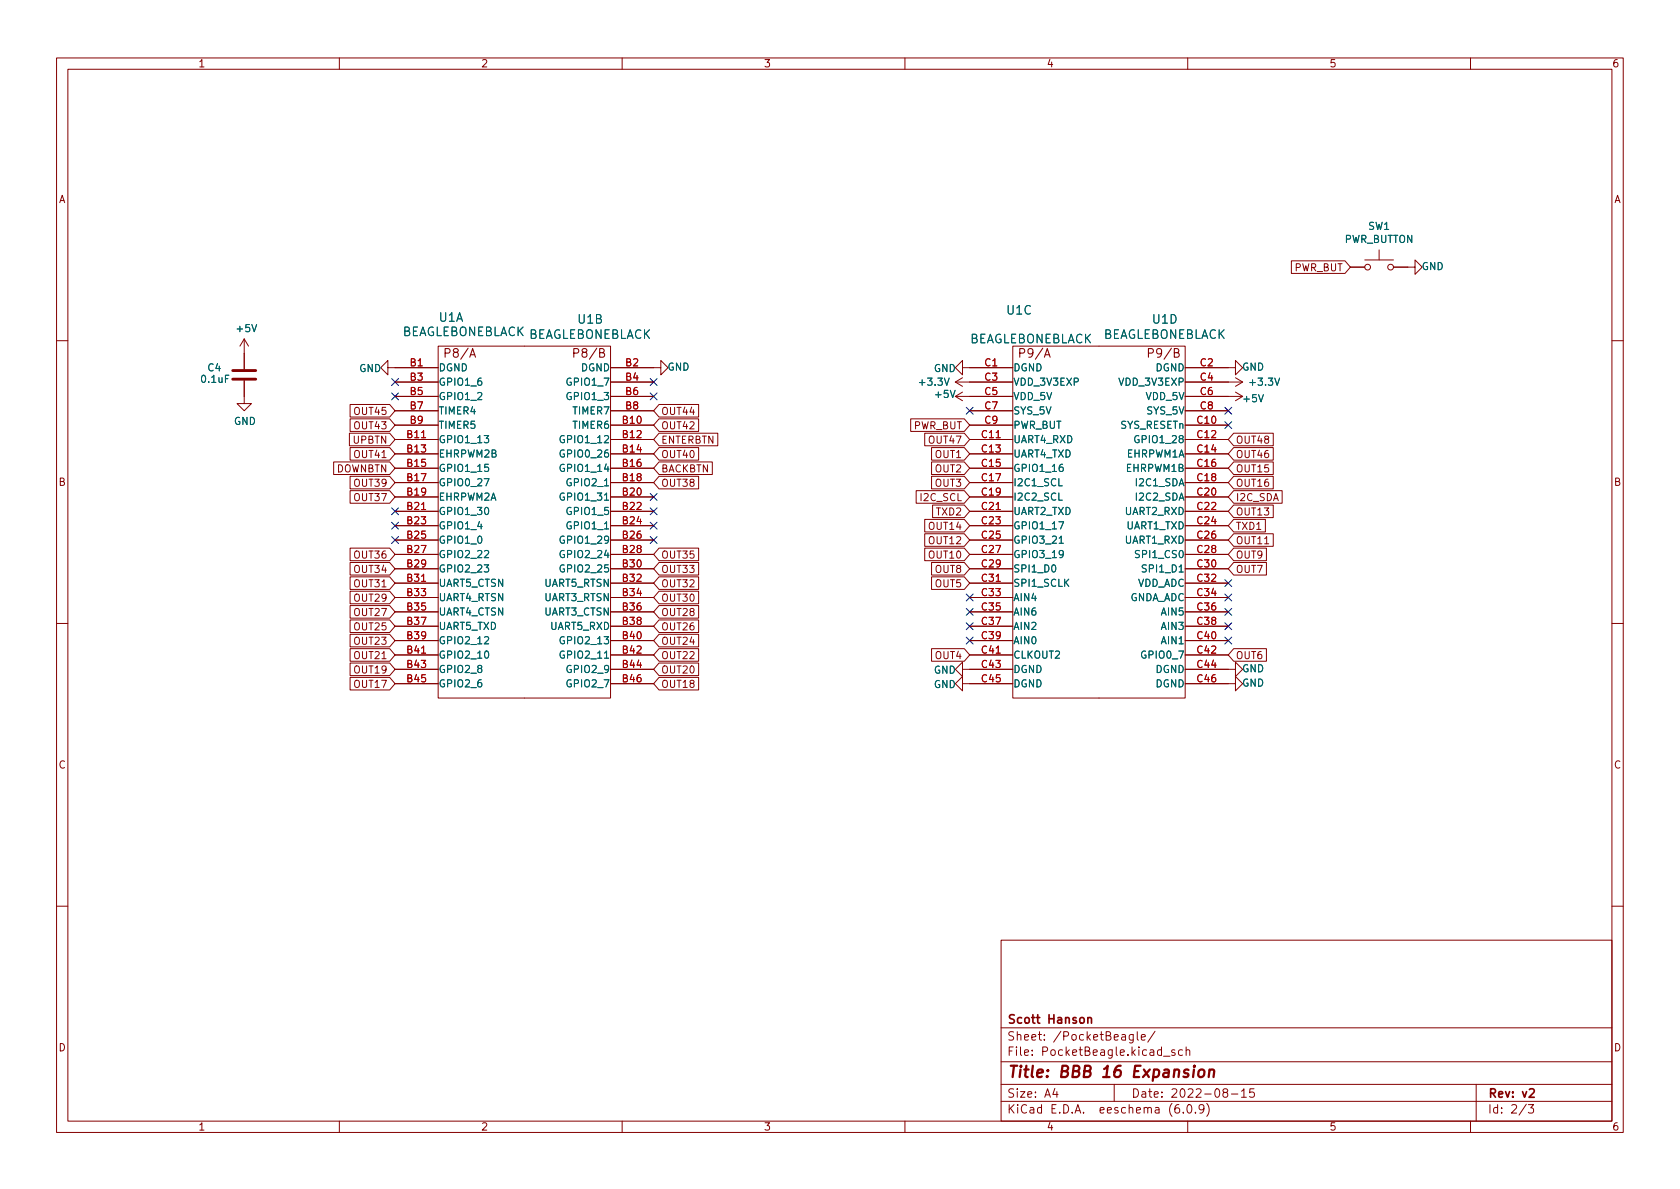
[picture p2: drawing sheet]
<svg xmlns="http://www.w3.org/2000/svg" width="297mm" height="210mm" viewBox="0 0 297 210" stroke-linecap="round" stroke-linejoin="round" font-family="sans-serif">
<g fill="none" stroke="#840000" stroke-width=".18">
<path d="M10 10.2h277v190.1h-277zM12 12.2h273v186.1h-273zM60 10.2v2M110 10.2v2M160 10.2v2M210 10.2v2M260 10.2v2M43.2 59.9l-.8 1.3M43.2 59.9v5.4M43.2 59.9l.7 1.3M228.3 46.1h9.5l1 1.1-1 1.1h-9.5zM238.8 47.2h2.5"/>
<path d="M241.3 46h5.1M243.8 44.2v1.8M246.4 47.2h3.8v-1.2l1.3 1.2-1.3 1.3v-1.3M10 60.2h2M43.2 67.3v4.1h1.2l-1.2 1.2-1.3-1.2h1.3M61.8 76.6h7.1l.9 1.1-.9 1.1h-7.1zM61.9 71.5h7l.9 1.1-.9 1.1h-7zM61.9 79.1h7l.9 1.2-.9 1.1h-7zM61.9 74.1h7l.9 1.1-.9 1.1h-7zM68.6 65v-1.3l-1.3 1.3 1.3 1.3v-1.3h8.9M69.8 75.2h7.7M69.8 77.7h7.7"/>
<path d="M69.8 67.6h7.7M69.8 70.1h7.7M69.8 72.6h7.7M77.5 61.2h30.4v62.2h-30.4zM107.9 65h8.9v-1.3l1.3 1.3-1.3 1.3v-1.3M107.9 75.2h7.7M107.9 77.7h7.7M107.9 67.6h7.7M107.9 70.1h7.7M107.9 72.6h7.7M116.5 79.1h7v2.3h-7l-.9-1.1zM116.5 76.6h10.4v2.2h-10.4l-.9-1.1z"/>
<path d="M116.5 74.1h7v2.2h-7l-.9-1.1zM116.5 71.5h7v2.2h-7l-.9-1.1zM161 74.1h9.5l.9 1.1-.9 1.1h-9.5zM163.5 76.6h7l.9 1.1-.9 1.1h-7zM164.7 79.1h5.8l.9 1.2-.9 1.1h-5.8zM168.9 67.6h10.2M168.9 70.1h10.2M168.9 67.6l1.3 .7M168.9 70.1l1.3 .8M170.2 65v-1.3l-1.3 1.3 1.3 1.3v-1.3h8.9M170.2 66.8l-1.3 .8M170.2 69.3l-1.3 .8"/>
<path d="M171.4 75.2h7.7M171.4 77.7h7.7M171.4 72.6h7.7M179.1 61.2h30.4v62.2h-30.4zM209.5 65h8.9v-1.3l1.3 1.3-1.3 1.3v-1.3M209.5 75.2h7.7M209.5 77.7h7.7M209.5 67.6h10.2M209.5 70.1h10.2M209.5 72.6h7.7M218.1 76.6h7v2.2h-7l-.9-1.1zM218.1 79.1h7v2.3h-7l-.9-1.1z"/>
<path d="M218.4 66.8l1.3 .8M218.4 69.3l1.3 .8M219.7 67.6l-1.3 .7M219.7 70.1l-1.3 .8M285 60.2h2M59 81.7h9.9l.9 1.1-.9 1.1h-9.9zM61.9 84.2h7l.9 1.1-.9 1.1h-7zM61.9 86.8h7l.9 1.1-.9 1.1h-7zM61.9 99.5h7l.9 1.1-.9 1.1h-7zM61.9 96.9h7l.9 1.1-.9 1.1h-7zM69.8 80.3h7.7M69.8 82.8h7.7"/>
<path d="M69.8 85.3h7.7M69.8 87.9h7.7M69.8 90.4h7.7M69.8 93h7.7M69.8 95.5h7.7M69.8 98h7.7M107.9 80.3h7.7M107.9 82.8h7.7M107.9 85.3h7.7M107.9 87.9h7.7M107.9 90.4h7.7M107.9 93h7.7"/>
<path d="M107.9 95.5h7.7M107.9 98h7.7M116.5 96.9h7v2.2h-7l-.9-1.1zM116.5 99.5h7v2.2h-7l-.9-1.1zM116.5 81.7h9.4v2.2h-9.4l-.9-1.1zM116.5 84.2h7v2.2h-7l-.9-1.1zM162 86.8h8.5l.9 1.1-.9 1.1h-8.5zM163.5 91.8h7l.9 1.2-.9 1.1h-7zM163.5 96.9h7l.9 1.1-.9 1.1h-7zM163.5 94.4h7l.9 1.1-.9 1.1h-7zM164.7 99.5h5.8l.9 1.1-.9 1.1h-5.8zM164.7 84.2h5.8l.9 1.1-.9 1.1h-5.8z"/>
<path d="M164.7 81.7h5.8l.9 1.1-.9 1.1h-5.8zM164.9 89.3h5.6l.9 1.1-.9 1.1h-5.6zM171.4 80.3h7.7M171.4 82.8h7.7M171.4 85.3h7.7M171.4 87.9h7.7M171.4 90.4h7.7M171.4 93h7.7M171.4 95.5h7.7M171.4 98h7.7M209.5 80.3h7.7M209.5 82.8h7.7"/>
<path d="M209.5 85.3h7.7M209.5 87.9h7.7M209.5 90.4h7.7M209.5 93h7.7M209.5 95.5h7.7M209.5 98h7.7M218.1 99.5h5.8v2.2h-5.8l-.9-1.1zM218.1 94.4h7v2.2h-7l-.9-1.1zM218.1 91.8h5.6v2.3h-5.6l-.9-1.1zM218.1 86.8h8.6v2.2h-8.6l-.9-1.1zM218.1 89.3h7v2.2h-7l-.9-1.1zM218.1 96.9h5.8v2.2h-5.8l-.9-1.1z"/>
<path d="M218.1 84.2h7v2.2h-7l-.9-1.1zM218.1 81.7h7v2.2h-7l-.9-1.1zM10 110.2h2M61.9 102h7l.9 1.1-.9 1.1h-7zM61.9 104.5h7l.9 1.2-.9 1.1h-7zM61.9 107.1h7l.9 1.1-.9 1.1h-7zM61.9 117.2h7l.9 1.2-.9 1.1h-7zM61.9 114.7h7l.9 1.1-.9 1.1h-7zM61.9 109.6h7l.9 1.1-.9 1.1h-7zM61.9 112.2h7l.9 1.1-.9 1.1h-7zM61.9 119.8h7l.9 1.1-.9 1.1h-7zM69.8 100.6h7.7"/>
<path d="M69.8 103.1h7.7M69.8 105.7h7.7M69.8 108.2h7.7M69.8 110.7h7.7M69.8 113.3h7.7M69.8 115.8h7.7M69.8 118.4h7.7M107.9 100.6h7.7M107.9 103.1h7.7M107.9 105.7h7.7M107.9 108.2h7.7M107.9 110.7h7.7"/>
<path d="M107.9 113.3h7.7M107.9 115.8h7.7M107.9 118.4h7.7M116.5 104.5h7v2.3h-7l-.9-1.1zM116.5 102h7v2.2h-7l-.9-1.1zM116.5 112.2h7v2.2h-7l-.9-1.1zM116.5 117.2h7v2.3h-7l-.9-1.1zM116.5 114.7h7v2.2h-7l-.9-1.1zM116.5 119.8h7v2.2h-7l-.9-1.1zM116.5 109.6h7v2.2h-7l-.9-1.1zM116.5 107.1h7v2.2h-7l-.9-1.1zM164.7 102h5.8l.9 1.1-.9 1.1h-5.8z"/>
<path d="M164.7 114.7h5.8l.9 1.1-.9 1.1h-5.8zM170.2 118.4v-1.3l-1.3 1.3 1.3 1.2v-1.2h8.9M171.4 100.6h7.7M171.4 103.1h7.7M171.4 105.7h7.7M171.4 108.2h7.7M171.4 110.7h7.7M171.4 113.3h7.7M171.4 115.8h7.7M209.5 118.4h8.9v-1.3l1.3 1.3-1.3 1.2v-1.2M209.5 100.6h7.7M209.5 103.1h7.7"/>
<path d="M209.5 105.7h7.7M209.5 108.2h7.7M209.5 110.7h7.7M209.5 113.3h7.7M209.5 115.8h7.7M218.1 114.7h5.8v2.2h-5.8l-.9-1.1zM285 110.2h2M69.8 120.9h7.7M107.9 120.9h7.7M170.2 120.9v-1.3l-1.3 1.3 1.3 1.3v-1.3h8.9M209.5 120.9h8.9v-1.3l1.3 1.3-1.3 1.3v-1.3M10 160.2h2"/>
<path d="M177 166.3h108v32h-108zM285 160.2h2M60 198.3v2M110 198.3v2M160 198.3v2M177 194.8h108M177 191.8h108M177 187.8h108M177 181.8h108M186.5 192.5l-.4 1h1M186.9 193v1M197 191.8v3"/>
<path d="M200.4 182.9v1.2l-.3 .3h-.4M200.4 183l-.5-.1-.3 .3v.4l.2 .3h.6M201.1 182.4v1.3l.2 .2M201.8 183.4l.7-.1-.1-.3-.4-.1-.2 .2 .1 .8h.5M204.2 182.4l-1.3 1.9M205.7 186.8h1.2M207.7 185.7l-.3-.1-.3 .2 .1 .3 .5 .1v.4h-.6M208.4 195.3a.59 .59 0 0 0-.7 .7v.5l.2 .3h.4l.2-.1 .1-.5-.2-.2-.4-.1-.3 .3M209.1 185.7l-.5-.1-.2 .3v.4l.1 .3h.6M209.2 196.7v.1M209.7 185.8l.2-.2 .4 .1 .1 .9M209.7 185.1v1.5"/>
<path d="M210 198.3v2M210.1 195.4l.1-.1a.81 .81 0 0 1 .6 .7 .81 .81 0 0 1-.3 .8h-.1a.81 .81 0 0 1-.6-.6 .81 .81 0 0 1 .3-.8zM211.4 196.7v.1M212.9 196l-.3 .3-.5-.1-.1-.2 .1-.6 .5-.1 .2 .2a.99 .99 0 0 1-.4 1.3h-.3M213.4 195.1a1.72 1.72 0 0 1 0 2.3M216.5 193.2l-.3-.3 .1-.2 .2-.2 .4 .1 .2 .2-.1 .2-.6 .2-.2 .3 .1 .4 .2 .1h.4l.2-.3-.1-.4-.2-.1M217.7 193.5h1.2M219.5 193l.4-.5v1.5M219.5 194h.9M221.7 192.5h-.7l-.1 .7 .2-.1 .5 .1 .2 .2-.1 .5-.2 .1-.6-.1M260 198.3v2M261 191.8v6.5"/>
<path d="M269.9 195.3l-1.3 1.9M270.2 195.3h1l-.6 .6 .5 .1v.7l-.2 .1h-.5l-.2-.1"/>
<circle cx="241.8" cy="47.2" r=".51"/>
<circle cx="245.9" cy="47.2" r=".51"/>
</g>
<path d="M192.3 179.9v1M192.3 180.1l.3-.2 .3 .1 .1 .9M270.4 192.7l.6-.2 .2 .2 .1 .3-1 1h1" fill="none" stroke="#840000" stroke-width=".3"/>
<path d="M211.2 188.5l-.1 .1 .1 .1 .1-.1-.1-.1v.2M212 189.3a.52 .52 0 0 1 .6-.2 .52 .52 0 0 1 .4 .4l-.1 .6a.55 .55 0 0 1-.5 .4 .55 .55 0 0 1-.6-.4zM213.8 189.3a.49 .49 0 0 1 .9 .1l-.1 1.1M213.9 189.1l-.2 1.4" fill="none" stroke="#840000" stroke-width=".4"/>
<g fill="none" stroke="#006464" stroke-width=".18">
<path d="M99.7 77.1a.59 .59 0 0 0-.7 .6 .59 .59 0 0 0 .7 .5l.1-.5h-.2M99.7 79.6a.59 .59 0 0 0-.7 .6 .59 .59 0 0 0 .7 .6l.1-.5h-.2M201.3 77.1a.59 .59 0 0 0-.7 .6 .59 .59 0 0 0 .7 .5l.1-.5h-.2M85.6 84.6h.9l-.6 1.3M85.7 97.5l.5-.2 .2 .4-.8 .9h.8M86.3 82.1h-.6v.6l.2-.1h.4l.1 .2-.1 .5-.1 .1-.5-.1M99.7 82.2a.59 .59 0 0 0-.7 .5 .59 .59 0 0 0 .7 .6l.1-.5h-.2M99.7 87.2a.59 .59 0 0 0-.7 .6 .59 .59 0 0 0 .7 .6l.1-.5h-.2M99.7 94.9a.59 .59 0 0 0-.7 .5 .59 .59 0 0 0 .7 .6l.1-.5h-.2M99.7 97.4a.59 .59 0 0 0-.7 .6 .59 .59 0 0 0 .7 .6l.1-.5h-.2M99.7 99.9a.59 .59 0 0 0-.7 .6 .59 .59 0 0 0 .7 .6l.1-.5h-.2M187.2 92.3h.9l-.6 1.2"/>
<path d="M187.3 96.1h.7M188 97.9l-.2 .2h-.3l-.2-.2 .1-.5 .4-.1 .1 .2a.84 .84 0 0 1-.3 1.1h-.2M85.7 112.7l.5-.1 .2 .3-.8 1h.8M99.7 112.6a.59 .59 0 0 0-.7 .6 .59 .59 0 0 0 .7 .6l.1-.5h-.2M99.7 115.2a.59 .59 0 0 0-.7 .6 .59 .59 0 0 0 .7 .5l.1-.5h-.2"/>
</g>
<path d="M41.1 67.1h4.1M41.1 65.5h4.1" fill="none" stroke="#840000" stroke-width=".51"/>
<g fill="none" stroke="#000084" stroke-width=".18">
<path d="M69.2 69.5l1.3 1.2M69.2 66.9l1.3 1.3M70.5 69.5l-1.3 1.2M70.5 66.9l-1.3 1.3M115 66.9l1.2 1.3M115 69.5l1.2 1.2M116.2 66.9l-1.2 1.3M116.2 69.5l-1.2 1.2M170.8 72l1.3 1.2M172.1 72l-1.3 1.2M216.6 74.6l1.2 1.2M216.6 72l1.2 1.2"/>
<path d="M217.8 74.6l-1.2 1.2M217.8 72l-1.2 1.2M69.2 89.8l1.3 1.2M69.2 94.9l1.3 1.2M69.2 92.3l1.3 1.3M70.5 89.8l-1.3 1.2M70.5 94.9l-1.3 1.2M70.5 92.3l-1.3 1.3M115 92.3l1.2 1.3M115 89.8l1.2 1.2M115 94.9l1.2 1.2M115 87.3l1.2 1.2"/>
<path d="M116.2 92.3l-1.2 1.3M116.2 89.8l-1.2 1.2M116.2 94.9l-1.2 1.2M116.2 87.3l-1.2 1.2M170.8 105l1.3 1.3M170.8 107.6l1.3 1.2M170.8 110.1l1.3 1.2M170.8 112.7l1.3 1.2M172.1 105l-1.3 1.3M172.1 107.6l-1.3 1.2M172.1 110.1l-1.3 1.2M172.1 112.7l-1.3 1.2"/>
<path d="M216.6 105l1.2 1.3M216.6 110.1l1.2 1.2M216.6 112.7l1.2 1.2M216.6 107.6l1.2 1.2M216.6 102.5l1.2 1.2M217.8 105l-1.2 1.3M217.8 110.1l-1.2 1.2M217.8 112.7l-1.2 1.2M217.8 107.6l-1.2 1.2M217.8 102.5l-1.2 1.2"/>
</g>
<text font-size="2.8" fill="#840000" x="178" y="190.6">Title: BBB 16 Expansion</text>
<g font-size="2.1" fill="#006464">
<text x="70.8" y="59.4">BEAGLEBONEBLACK BEAGLEBONEBLACK</text>
<text x="77.6" y="56.9">U1A</text>
<text x="102.2" y="57.2">U1B</text>
<text x="178.1" y="55.6">U1C</text>
<text x="194.7" y="59.9">BEAGLEBONEBLACK</text>
<text x="203.8" y="57.2">U1D</text>
<text x="171.1" y="60.7">BEAGLEBONEBLACK</text>
</g>
<g font-size="2.1" fill="#840000">
<text x="78.9" y="63.2">P8/A</text>
<text x="101.8" y="63.2">P8/B</text>
<text x="180.5" y="63.2">P9/A</text>
<text x="203.4" y="63.2">P9/B</text>
<text x="178" y="184">Sheet: /PocketBeagle/</text>
<text x="178" y="181">Scott Hanson</text>
<text x="178" y="186.7">File: PocketBeagle.kicad_sch</text>
<text x="178" y="196.9">KiCad E.D.A. eeschema (6.0.9)</text>
<text x="178" y="194.1">Size: A4</text>
<text x="200" y="194.1">Date: 2022-08-15</text>
<text x="263" y="194.1">Rev: v2</text>
<text x="263" y="196.9">Id: 2/3</text>
</g>
<g font-size="1.8" fill="#840000">
<text x="35" y="11.9">1</text>
<text x="85" y="11.9">2</text>
<text x="135" y="11.9">3</text>
<text x="185" y="11.9">4</text>
<text x="235" y="11.9">5</text>
<text x="285" y="11.9">6</text>
<text x="10.3" y="35.9">A</text>
<text x="285.3" y="35.9">A</text>
<text x="228.7" y="48">PWR_BUT</text>
<text x="62.9" y="73.4">OUT45</text>
<text x="62.9" y="75.9">OUT43</text>
<text x="116.8" y="75.9">OUT42</text>
<text x="116.8" y="73.4">OUT44</text>
<text x="161.4" y="75.9">PWR_BUT</text>
<text x="59.3" y="83.5">DOWNBTN</text>
<text x="62.5" y="78.4">UPBTN</text>
<text x="62.9" y="81">OUT41</text>
<text x="116.8" y="81">OUT40</text>
<text x="116.8" y="78.4">ENTERBTN</text>
<text x="116.8" y="83.5">BACKBTN</text>
<text x="164.5" y="78.4">OUT47</text>
<text x="165.5" y="83.5">OUT2</text>
<text x="165.5" y="81">OUT1</text>
<text x="218.4" y="78.4">OUT48</text>
<text x="218.4" y="81">OUT46</text>
<text x="218.4" y="83.5">OUT15</text>
<text x="10.3" y="85.9">B</text>
<text x="62.9" y="86.1">OUT39</text>
<text x="62.9" y="88.6">OUT37</text>
<text x="116.8" y="86.1">OUT38</text>
<text x="162.9" y="88.6">I2C_SCL</text>
<text x="165.5" y="86.1">OUT3</text>
<text x="218.4" y="88.6">I2C_SDA</text>
<text x="218.4" y="86.1">OUT16</text>
<text x="285.3" y="85.9">B</text>
<text x="164.5" y="93.7">OUT14</text>
<text x="165.7" y="91.1">TXD2</text>
<text x="218.4" y="93.7">TXD1</text>
<text x="218.4" y="91.1">OUT13</text>
<text x="62.9" y="101.3">OUT34</text>
<text x="62.9" y="98.8">OUT36</text>
<text x="116.8" y="98.8">OUT35</text>
<text x="116.8" y="101.3">OUT33</text>
<text x="164.5" y="98.8">OUT10</text>
<text x="164.5" y="96.2">OUT12</text>
<text x="165.5" y="101.3">OUT8</text>
<text x="218.4" y="101.3">OUT7</text>
<text x="218.4" y="96.2">OUT11</text>
<text x="218.4" y="98.8">OUT9</text>
<text x="62.9" y="103.8">OUT31</text>
<text x="62.9" y="106.4">OUT29</text>
<text x="116.8" y="106.4">OUT30</text>
<text x="116.8" y="103.8">OUT32</text>
<text x="165.5" y="103.8">OUT5</text>
<text x="62.9" y="108.9">OUT27</text>
<text x="62.9" y="111.5">OUT25</text>
<text x="116.8" y="111.5">OUT26</text>
<text x="116.8" y="108.9">OUT28</text>
<text x="62.9" y="119.1">OUT19</text>
<text x="62.9" y="116.5">OUT21</text>
<text x="62.9" y="114">OUT23</text>
<text x="116.8" y="114">OUT24</text>
<text x="116.8" y="119.1">OUT20</text>
<text x="116.8" y="116.5">OUT22</text>
<text x="165.5" y="116.5">OUT4</text>
<text x="218.4" y="116.5">OUT6</text>
<text x="62.9" y="121.6">OUT17</text>
<text x="116.8" y="121.6">OUT18</text>
<text x="10.3" y="135.9">C</text>
<text x="285.3" y="135.9">C</text>
<text x="10.3" y="185.9">D</text>
<text x="285.3" y="185.9">D</text>
<text x="35" y="199.9">1</text>
<text x="85" y="199.9">2</text>
<text x="135" y="199.9">3</text>
<text x="185" y="199.9">4</text>
<text x="235" y="199.9">5</text>
<text x="285" y="199.9">6</text>
</g>
<g font-size="1.8" fill="#006464">
<text x="241.9" y="40.6">SW1</text>
<text x="237.6" y="42.9">PWR_BUTTON</text>
<text x="251.3" y="47.7">GND</text>
<text x="42" y="58.7">+5V</text>
<text x="36.8" y="65.7">C4</text>
<text x="63.5" y="65.8">GND</text>
<text x="77.5" y="65.7">DGND</text>
<text x="102.7" y="65.7">DGND</text>
<text x="118" y="65.5">GND</text>
<text x="165.1" y="65.8">GND</text>
<text x="179.1" y="65.7">DGND</text>
<text x="204.3" y="65.7">DGND</text>
<text x="219.6" y="65.5">GND</text>
<text x="35.7" y="67.7">0.1uF</text>
<text x="77.5" y="68.2">GPIO1_6</text>
<text x="77.5" y="70.7">GPIO1_2</text>
<text x="100.6" y="68.2">GPIO1_7</text>
<text x="100.6" y="70.7">GPIO1_3</text>
<text x="162.8" y="68.2">+3.3V</text>
<text x="165.5" y="70.4">+5V</text>
<text x="179.1" y="68.2">VDD_3V3EXP</text>
<text x="179.1" y="70.7">VDD_5V</text>
<text x="198.1" y="68.2">VDD_3V3EXP</text>
<text x="202.6" y="70.7">VDD_5V</text>
<text x="220" y="71.1">+5V</text>
<text x="221.2" y="68.2">+3.3V</text>
<text x="41.3" y="75.1">GND</text>
<text x="77.5" y="73.3">TIMER4</text>
<text x="77.5" y="75.8">TIMER5</text>
<text x="101.4" y="75.8">TIMER6</text>
<text x="101.4" y="73.3">TIMER7</text>
<text x="179.1" y="73.3">SYS_5V</text>
<text x="179.1" y="75.8">PWR_BUT</text>
<text x="198" y="75.8">SYS_RESETn</text>
<text x="202.8" y="73.3">SYS_5V</text>
<text x="77.5" y="78.4">GPIO1_13</text>
<text x="77.5" y="80.9">EHRPWM2B</text>
<text x="77.5" y="83.4">GPIO1_15</text>
<text x="99.6" y="78.4">GPIO1_12</text>
<text x="99.6" y="80.9">GPIO0_26</text>
<text x="99.6" y="83.4">GPIO1_14</text>
<text x="179.1" y="78.4">UART4_RXD</text>
<text x="179.1" y="80.9">UART4_TXD</text>
<text x="179.1" y="83.4">GPIO1_16</text>
<text x="199.2" y="80.9">EHRPWM1A</text>
<text x="199.2" y="83.4">EHRPWM1B</text>
<text x="201.2" y="78.4">GPIO1_28</text>
<text x="77.5" y="86">GPIO0_27</text>
<text x="77.5" y="88.5">EHRPWM2A</text>
<text x="99.6" y="88.5">GPIO1_31</text>
<text x="100.6" y="86">GPIO2_1</text>
<text x="179.1" y="86">I2C1_SCL</text>
<text x="179.1" y="88.5">I2C2_SCL</text>
<text x="201.1" y="86">I2C1_SDA</text>
<text x="201.1" y="88.5">I2C2_SDA</text>
<text x="77.5" y="91.1">GPIO1_30</text>
<text x="77.5" y="93.6">GPIO1_4</text>
<text x="100.6" y="91.1">GPIO1_5</text>
<text x="100.6" y="93.6">GPIO1_1</text>
<text x="179.1" y="91.1">UART2_TXD</text>
<text x="179.1" y="93.6">GPIO1_17</text>
<text x="198.9" y="91.1">UART2_RXD</text>
<text x="199.1" y="93.6">UART1_TXD</text>
<text x="77.5" y="96.1">GPIO1_0</text>
<text x="77.5" y="98.7">GPIO2_22</text>
<text x="77.5" y="101.2">GPIO2_23</text>
<text x="99.6" y="96.1">GPIO1_29</text>
<text x="99.6" y="98.7">GPIO2_24</text>
<text x="99.6" y="101.2">GPIO2_25</text>
<text x="179.1" y="96.1">GPIO3_21</text>
<text x="179.1" y="98.7">GPIO3_19</text>
<text x="179.1" y="101.2">SPI1_D0</text>
<text x="198.9" y="96.1">UART1_RXD</text>
<text x="201.3" y="98.7">SPI1_CS0</text>
<text x="202.4" y="101.2">SPI1_D1</text>
<text x="77.5" y="103.8">UART5_CTSN</text>
<text x="77.5" y="106.3">UART4_RTSN</text>
<text x="96.2" y="103.8">UART5_RTSN</text>
<text x="96.2" y="106.3">UART3_RTSN</text>
<text x="179.1" y="103.8">SPI1_SCLK</text>
<text x="179.1" y="106.3">AIN4</text>
<text x="199.5" y="106.3">GNDA_ADC</text>
<text x="201" y="103.8">VDD_ADC</text>
<text x="77.5" y="108.8">UART4_CTSN</text>
<text x="77.5" y="111.4">UART5_TXD</text>
<text x="77.5" y="113.9">GPIO2_12</text>
<text x="96.2" y="108.8">UART3_CTSN</text>
<text x="97.3" y="111.4">UART5_RXD</text>
<text x="99.6" y="113.9">GPIO2_13</text>
<text x="179.1" y="108.8">AIN6</text>
<text x="179.1" y="111.4">AIN2</text>
<text x="179.1" y="113.9">AIN0</text>
<text x="205.5" y="108.8">AIN5</text>
<text x="205.5" y="111.4">AIN3</text>
<text x="205.5" y="113.9">AIN1</text>
<text x="77.5" y="116.5">GPIO2_10</text>
<text x="77.5" y="119">GPIO2_8</text>
<text x="99.6" y="116.5">GPIO2_11</text>
<text x="100.6" y="119">GPIO2_9</text>
<text x="165.1" y="119.1">GND</text>
<text x="179.1" y="116.5">CLKOUT2</text>
<text x="179.1" y="119">DGND</text>
<text x="202.2" y="116.5">GPIO0_7</text>
<text x="204.3" y="119">DGND</text>
<text x="219.6" y="118.9">GND</text>
<text x="77.5" y="121.5">GPIO2_6</text>
<text x="100.6" y="121.5">GPIO2_7</text>
<text x="165.1" y="121.7">GND</text>
<text x="179.1" y="121.5">DGND</text>
<text x="204.3" y="121.5">DGND</text>
<text x="219.6" y="121.4">GND</text>
</g>
<g font-size="1.8" fill="#a90000">
<text x="72.5" y="64.8">B1</text>
<text x="110.6" y="64.8">B2</text>
<text x="174.1" y="64.8">C1</text>
<text x="212.2" y="64.8">C2</text>
<text x="72.5" y="67.3">B3</text>
<text x="72.5" y="69.8">B5</text>
<text x="110.6" y="67.3">B4</text>
<text x="110.6" y="69.8">B6</text>
<text x="174.1" y="67.3">C3</text>
<text x="174.1" y="69.8">C5</text>
<text x="212.2" y="67.3">C4</text>
<text x="212.2" y="69.8">C6</text>
<text x="72" y="77.5">B11</text>
<text x="72.5" y="72.4">B7</text>
<text x="72.5" y="74.9">B9</text>
<text x="110.1" y="74.9">B10</text>
<text x="110.1" y="77.5">B12</text>
<text x="110.6" y="72.4">B8</text>
<text x="173.6" y="77.5">C11</text>
<text x="174.1" y="72.4">C7</text>
<text x="174.1" y="74.9">C9</text>
<text x="211.7" y="74.9">C10</text>
<text x="211.7" y="77.5">C12</text>
<text x="212.2" y="72.4">C8</text>
<text x="72" y="80">B13</text>
<text x="72" y="82.5">B15</text>
<text x="110.1" y="80">B14</text>
<text x="110.1" y="82.5">B16</text>
<text x="173.6" y="80">C13</text>
<text x="173.6" y="82.5">C15</text>
<text x="211.7" y="80">C14</text>
<text x="211.7" y="82.5">C16</text>
<text x="72" y="85.1">B17</text>
<text x="72" y="87.6">B19</text>
<text x="110.1" y="85.1">B18</text>
<text x="110.1" y="87.6">B20</text>
<text x="173.6" y="85.1">C17</text>
<text x="173.6" y="87.6">C19</text>
<text x="211.7" y="85.1">C18</text>
<text x="211.7" y="87.6">C20</text>
<text x="72" y="90.2">B21</text>
<text x="72" y="92.7">B23</text>
<text x="72" y="95.2">B25</text>
<text x="110.1" y="90.2">B22</text>
<text x="110.1" y="92.7">B24</text>
<text x="110.1" y="95.2">B26</text>
<text x="173.6" y="90.2">C21</text>
<text x="173.6" y="92.7">C23</text>
<text x="173.6" y="95.2">C25</text>
<text x="211.7" y="90.2">C22</text>
<text x="211.7" y="92.7">C24</text>
<text x="211.7" y="95.2">C26</text>
<text x="72" y="97.8">B27</text>
<text x="72" y="100.3">B29</text>
<text x="110.1" y="97.8">B28</text>
<text x="110.1" y="100.3">B30</text>
<text x="173.6" y="97.8">C27</text>
<text x="173.6" y="100.3">C29</text>
<text x="211.7" y="97.8">C28</text>
<text x="211.7" y="100.3">C30</text>
<text x="72" y="102.9">B31</text>
<text x="72" y="105.4">B33</text>
<text x="72" y="107.9">B35</text>
<text x="110.1" y="102.9">B32</text>
<text x="110.1" y="105.4">B34</text>
<text x="110.1" y="107.9">B36</text>
<text x="173.6" y="102.9">C31</text>
<text x="173.6" y="105.4">C33</text>
<text x="173.6" y="107.9">C35</text>
<text x="211.7" y="102.9">C32</text>
<text x="211.7" y="105.4">C34</text>
<text x="211.7" y="107.9">C36</text>
<text x="72" y="110.5">B37</text>
<text x="72" y="113">B39</text>
<text x="110.1" y="110.5">B38</text>
<text x="110.1" y="113">B40</text>
<text x="173.6" y="110.5">C37</text>
<text x="173.6" y="113">C39</text>
<text x="211.7" y="110.5">C38</text>
<text x="211.7" y="113">C40</text>
<text x="72" y="115.6">B41</text>
<text x="72" y="118.1">B43</text>
<text x="110.1" y="115.6">B42</text>
<text x="110.1" y="118.1">B44</text>
<text x="173.6" y="115.6">C41</text>
<text x="173.6" y="118.1">C43</text>
<text x="211.7" y="115.6">C42</text>
<text x="211.7" y="118.1">C44</text>
<text x="72" y="120.6">B45</text>
<text x="110.1" y="120.6">B46</text>
<text x="173.6" y="120.6">C45</text>
<text x="211.7" y="120.6">C46</text>
</g>
</svg>
